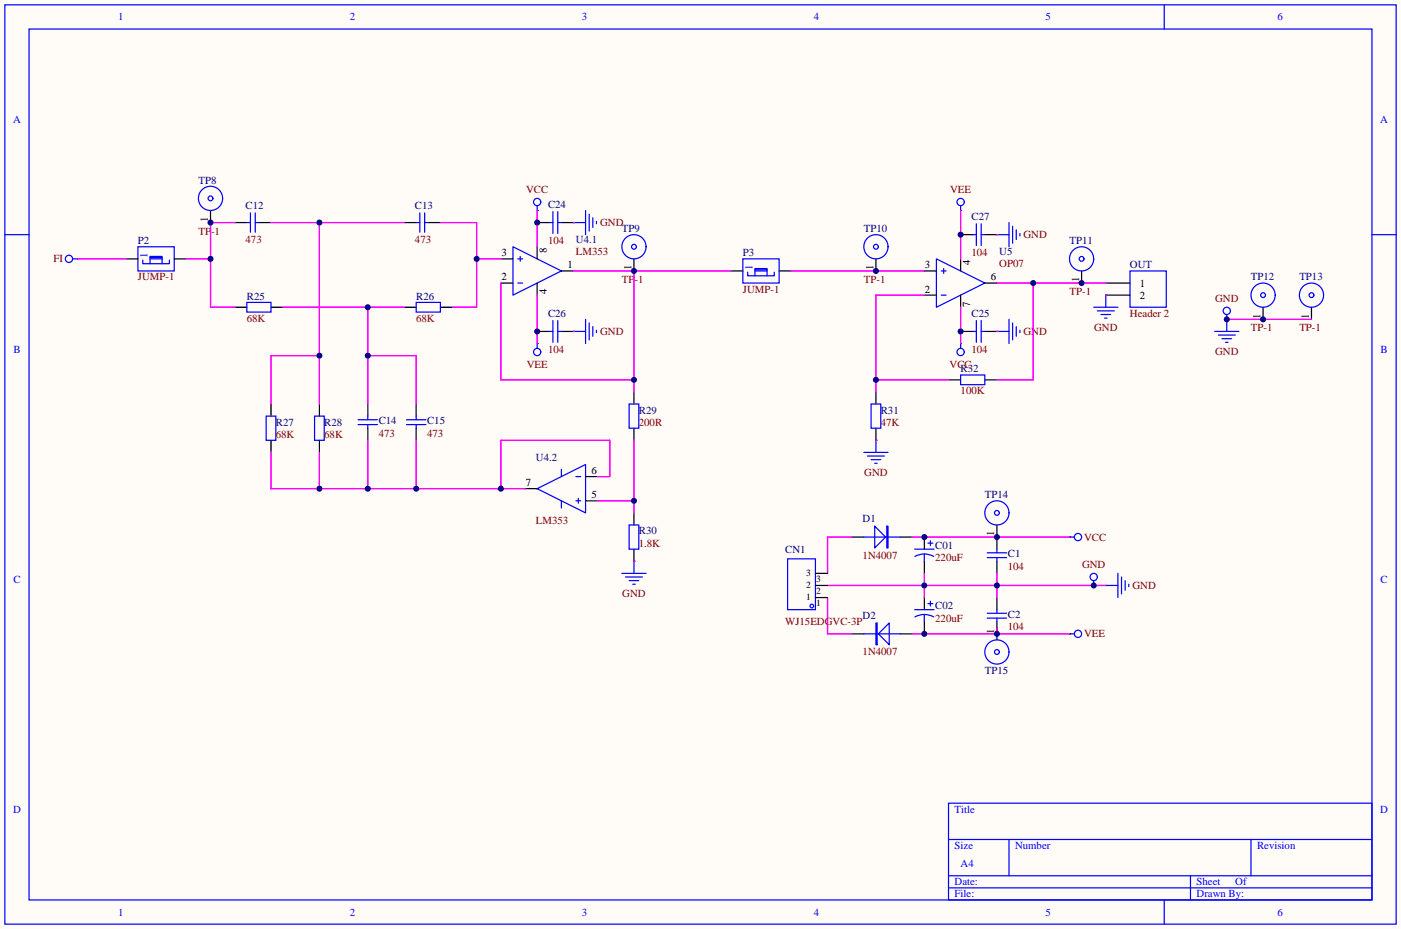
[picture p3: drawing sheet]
<svg xmlns="http://www.w3.org/2000/svg" width="294mm" height="195mm" viewBox="0 0 294 195" stroke-linecap="round" stroke-linejoin="round" font-family="sans-serif">
<path d="M0 0h294.1v195.1h-294.1z" fill="#fffcf7"/>
<g fill="none" stroke="#000" stroke-width=".25">
<path d="M16.3 54.4h.1M26.4 54.4h2.6M36.6 54.4h2.5M44.2 44.2v2.5M49.3 46.7h2.5M54.4 46.7h2.5M84.8 46.7h2.6M89.9 46.7h2.6M105.2 59.4h2.5M105.2 54.4h2.5M112.8 44.2h.1M112.8 46.7h2.5"/>
<path d="M112.8 51.8v2.6M112.8 59.4v2.6M117.9 46.7h2.5M117.9 56.9h2.5M120.4 46.7h.1M133.1 54.4v2.5M153.4 56.9h2.6M163.6 56.9h2.5M183.9 54.4v2.5M194.1 56.9h2.5M201.7 44.2h.1M201.7 54.4v2.5"/>
<path d="M201.7 49.3h2.5M206.8 59.4h2.5M206.8 49.3h2.5M209.3 49.3h.1M227.1 56.9v2.5M232.2 59.4h5M49.3 64.5h2.5M56.9 64.5h2.5M84.8 64.5h2.6M92.5 64.5h2.5M112.8 72.1h.1M112.8 69.6h2.5"/>
<path d="M117.9 69.6h2.5M120.4 69.6h.1M194.1 62h2.5M199.1 79.8h2.6M201.7 72.1h.1M201.7 62v2.5M201.7 69.6h2.5M206.8 79.8h2.5M206.8 69.6h2.5M209.3 69.6h.1M232.2 62h.1M232.2 62h5"/>
<path d="M257.6 67.1h.1M265.2 64.5v2.6M275.3 64.5v2.6M56.9 84.8v2.6M56.9 92.5v2.5M67.1 84.8v2.6M67.1 92.5v2.5M77.2 84.8v2.6M77.2 89.9v2.6M87.4 84.8v2.6M87.4 89.9v2.6M133.1 82.3v2.5"/>
<path d="M133.1 89.9v2.6M183.9 92.5h.1M183.9 82.3v2.5M183.9 89.9v2.6M110.2 102.6h2.6M122.9 100.1h2.6M122.9 105.2h2.6M133.1 117.9h.1M133.1 107.7v2.5M133.1 115.3v2.6M178.8 112.8h2.6M189 112.8h2.5"/>
<path d="M194.1 112.8v2.5M194.1 117.9v2.5M209.3 110.2v5.1M209.3 117.9v2.5M224.5 112.8h.1M171.2 125.5h2.5M171.2 122.9h2.5M171.2 120.4h2.5M178.8 133.1h2.6M189 133.1h2.5M194.1 125.5v2.5M194.1 130.6v2.5"/>
<path d="M209.3 125.5v2.5M209.3 130.6v3.8M224.5 133.1h.1M229.6 122.9h.1M232.2 122.9h.1"/>
</g>
<g fill="none" stroke="#00f" stroke-width=".25">
<path d="M1 1h292.1v193.1h-292.1zM6.1 6.1h281.9v182.9h-281.9zM244.4 1v5.1M1 49.3h5.1M15.2 54.4h1.1M29 51.8h7.6v5.1h-7.6zM30 54.6v.8h5.6v-.8M31.5 55.4v-1.6h2.5v1.6M31.5 54.4h2.5M31.5 54.1h2.5M51.8 46.7h.8M52.6 44.7v4.1"/>
<path d="M53.6 44.7v4.1M53.6 46.7h.8M87.4 46.7h.7M88.1 44.7v4.1M89.2 46.7h.7M89.2 44.7v4.1M107.7 51.8l10.2 5.1-10.2 5.1zM108.7 54.4h1M108.7 59.4h1M109.2 53.8v1.1M112.8 43.2v1M115.3 46.7h.8"/>
<path d="M116.1 44.5v4.5M117.1 46.7h.8M117.1 44.5v4.5M120.4 46.7h2.5M122.9 44.2v5.1M123.7 45v3.5M124.5 45.7v2.1M125.2 46.5v.5M156 54.4h7.6v5h-7.6zM157 57.2v.7h5.6v-.7M158.5 57.9v-1.5h2.5v1.5M158.5 56.9h2.5"/>
<path d="M158.5 56.6h2.5M196.6 54.4l10.2 5-10.2 5.1zM197.6 56.9h1M198.1 56.4v1M201.7 43.2v1M204.2 49.3h.8M205 47v4.6M206 49.3h.8M206 47v4.6M209.3 49.3h2.5M211.8 46.7v5.1M212.6 47.5v3.6"/>
<path d="M213.4 48.3v2M214.1 49v.5M237.2 56.9h7.7v7.6h-7.7zM288 49.3h5.1M51.8 63.5h5.1v2h-5.1zM87.4 63.5h5.1v2h-5.1zM112.8 72.1v1.1M115.3 69.6h.8M116.1 67.3v4.6M117.1 69.6h.8M117.1 67.3v4.6M120.4 69.6h2.5"/>
<path d="M122.9 67.1v5M123.7 67.8v3.6M124.5 68.6v2M125.2 69.3v.6M197.6 62h1M201.7 78.7h5.1v2.1h-5.1zM201.7 72.1v1.1M204.2 69.6h.8M205 67.3v4.6M206 69.6h.8M206 67.3v4.6M209.3 69.6h2.5"/>
<path d="M211.8 67.1v5M212.6 67.8v3.6M213.4 68.6v2M214.1 69.3v.6M229.6 64.5h5.1M230.4 65.3h3.5M231.1 66h2.1M231.9 66.8h.5M232.2 62v2.5M255 69.6h5.1M255.8 70.4h3.5M256.5 71.1h2.1"/>
<path d="M257.3 71.9h.5M257.6 66v3.6M55.9 87.4h2v5.1h-2zM66 87.4h2.1v5.1h-2.1zM75.2 88.1h4M75.2 89.2h4M77.2 87.4v.7M77.2 89.2v.7M85.3 88.1h4.1M85.3 89.2h4.1M87.4 87.4v.7M87.4 89.2v.7"/>
<path d="M117.9 98.6v1.5M132.1 84.8h2v5.1h-2zM181.4 95h5M182.1 95.8h3.6M182.9 84.8h2v5.1h-2zM182.9 96.5h2M183.6 97.3h.5M183.9 92.5v2.5M112.8 102.6l10.1-5.1v10.2zM117.9 105.2v1.5M120.9 100.1h1M120.9 105.2h1"/>
<path d="M121.4 104.6v1.1M132.1 110.2h2v5.1h-2zM133.1 117.9v2.5M165.4 117.3h5.8v10.7h-5.8zM181.4 112.8h7.6M183.6 110.5l2.3 2.3-2.3 2.3zM186.2 110.5h.2v4.6h-.2zM192 115.3h4.1M194.1 116.3l.8 .1 1.1 .4M194.1 116.3l-.9 .1-1.1 .4M194.1 116.3v1.6M194.8 114h1"/>
<path d="M195.3 113.5v1.1M207.3 117.1h4M207.3 116.1h4M209.3 115.3v.8M209.3 117.1v.8M224.5 112.8h1.1M130.6 120.4h5M131.3 121.2h3.6M132.1 121.9h2M132.8 122.7h.5M181.4 133.1h7.6M183.9 130.8h.2v4.6h-.2z"/>
<path d="M184.4 133.1l2.3-2.3v4.6zM192 128h4.1M194.1 129l.8 .1 1.1 .4M194.1 129l-.9 .1-1.1 .4M194.1 129v1.6M194.8 126.7h1M195.3 126.2v1.1M207.3 128.8h4M207.3 129.8h4M209.3 128v.8M209.3 129.8v.8M224.5 133.1h1.1"/>
<path d="M229.6 121.9v1M232.2 122.9h2.5M234.7 120.4v5.1M235.5 121.2v3.5M236.2 121.9v2.1M237 122.7v.5M199.1 168.7h88.9v20.3h-88.9zM199.1 176.3h88.9M211.8 176.3v7.6M262.6 176.3v7.6M199.1 186.4h88.9M199.1 183.9h88.9"/>
<path d="M244.4 189v5.1M249.9 183.9v5.1"/>
<circle cx="14.5" cy="54.4" r=".76"/>
<circle cx="44.2" cy="41.7" r="2.54"/>
<circle cx="44.2" cy="41.7" r=".51"/>
<circle cx="112.8" cy="42.4" r=".76"/>
<circle cx="133.1" cy="51.8" r="2.54"/>
<circle cx="133.1" cy="51.8" r=".51"/>
<circle cx="183.9" cy="51.8" r="2.54"/>
<circle cx="183.9" cy="51.8" r=".51"/>
<circle cx="201.7" cy="42.4" r=".76"/>
<circle cx="227.1" cy="54.4" r="2.54"/>
<circle cx="227.1" cy="54.4" r=".51"/>
<circle cx="112.8" cy="73.9" r=".76"/>
<circle cx="201.7" cy="73.9" r=".76"/>
<circle cx="257.6" cy="65.3" r=".76"/>
<circle cx="265.2" cy="62" r="2.54"/>
<circle cx="265.2" cy="62" r=".51"/>
<circle cx="275.3" cy="62" r="2.54"/>
<circle cx="275.3" cy="62" r=".51"/>
<circle cx="209.3" cy="107.7" r="2.54"/>
<circle cx="209.3" cy="107.7" r=".51"/>
<circle cx="226.3" cy="112.8" r=".76"/>
<circle cx="170.4" cy="127.3" r=".38"/>
<circle cx="209.3" cy="136.9" r="2.54"/>
<circle cx="209.3" cy="136.9" r=".51"/>
<circle cx="226.3" cy="133.1" r=".76"/>
<circle cx="229.6" cy="121.2" r=".76"/>
</g>
<g fill="none" stroke="#f0f" stroke-width=".25">
<path d="M16.3 54.4h10.1M39.1 54.4h5.1M49.3 46.7h-5.1v17.8h5.1M56.9 46.7h27.9M67.1 46.7v38.1M92.5 46.7h7.6v17.8h-5.1M100.1 54.4h5.1M105.2 59.4v20.4h27.9M112.8 44.2v7.6M120.4 46.7h.1M120.4 56.9h33M133.1 56.9v25.4"/>
<path d="M166.1 56.9h28M201.7 44.2v10.2M209.3 49.3h.1M209.3 59.4h22.9M216.9 59.4v20.4h-7.6M59.4 64.5h25.4M67.1 74.7h-10.2v10.1M77.2 74.7h10.2v10.1M77.2 64.5v20.3M112.8 62v10.1M120.4 69.6h.1M183.9 79.8h15.2"/>
<path d="M194.1 62h-10.2v20.3M201.7 64.5v7.6M209.3 69.6h.1M232.2 62h.1M257.6 67.1h17.7M56.9 95v7.6h53.3M67.1 95v7.6M77.2 92.5v10.1M87.4 92.5v10.1M133.1 92.5v15.2M183.9 92.5h.1M125.5 105.2h7.6"/>
<path d="M125.5 100.1h2.5v-7.6h-22.8v10.1M133.1 117.9h.1M178.8 112.8h-5.1v7.6M191.5 112.8h33M173.7 122.9h58.5M173.7 125.5v7.6h5.1M191.5 133.1h33M194.1 120.4v5.1M209.3 120.4v5.1M209.3 131.8v1.3"/>
</g>
<g fill="#000080">
<circle cx="67.1" cy="46.7" r=".63"/>
<circle cx="67.1" cy="74.7" r=".63"/>
<circle cx="77.2" cy="64.5" r=".63"/>
<circle cx="77.2" cy="74.7" r=".63"/>
<circle cx="133.1" cy="105.2" r=".63"/>
<circle cx="67.1" cy="102.6" r=".63"/>
<circle cx="77.2" cy="102.6" r=".63"/>
<circle cx="87.4" cy="102.6" r=".63"/>
<circle cx="105.2" cy="102.6" r=".63"/>
<circle cx="44.2" cy="46.7" r=".63"/>
<circle cx="44.2" cy="54.4" r=".63"/>
<circle cx="183.9" cy="79.8" r=".63"/>
<circle cx="229.6" cy="122.9" r=".63"/>
<circle cx="209.3" cy="122.9" r=".63"/>
<circle cx="194.1" cy="122.9" r=".63"/>
<circle cx="183.9" cy="56.9" r=".63"/>
<circle cx="209.3" cy="112.8" r=".63"/>
<circle cx="194.1" cy="112.8" r=".63"/>
<circle cx="100.1" cy="54.4" r=".63"/>
<circle cx="112.8" cy="69.6" r=".63"/>
<circle cx="216.9" cy="59.4" r=".63"/>
<circle cx="227.1" cy="59.4" r=".63"/>
<circle cx="201.7" cy="69.6" r=".63"/>
<circle cx="201.7" cy="49.3" r=".63"/>
<circle cx="112.8" cy="46.7" r=".63"/>
<circle cx="133.1" cy="79.8" r=".63"/>
<circle cx="133.1" cy="56.9" r=".63"/>
<circle cx="209.3" cy="133.1" r=".63"/>
<circle cx="194.1" cy="133.1" r=".63"/>
<circle cx="257.6" cy="67.1" r=".63"/>
<circle cx="265.2" cy="67.1" r=".63"/>
</g>
<g font-size="2.3" fill="#00f">
<text x="24.8" y="4.3">1</text>
<text x="73.5" y="4.3">2</text>
<text x="122.2" y="4.3">3</text>
<text x="170.8" y="4.3">4</text>
<text x="219.5" y="4.3">5</text>
<text x="268.2" y="4.3">6</text>
<text x="2.7" y="25.9">A</text>
<text x="289.8" y="25.9">A</text>
<text x="31" y="54.2" transform="rotate(-90 31 54.2)">1</text>
<text x="158" y="56.8" transform="rotate(-90 158 56.8)">1</text>
<text x="2.8" y="74.1">B</text>
<text x="289.8" y="74.1">B</text>
<text x="2.8" y="122.4">C</text>
<text x="289.8" y="122.4">C</text>
<text x="2.7" y="170.7">D</text>
<text x="200.4" y="170.7">Title</text>
<text x="289.8" y="170.7">D</text>
<text x="200.4" y="178.3">Size</text>
<text x="213.1" y="178.3">Number</text>
<text x="263.9" y="178.3">Revision</text>
<text x="200.4" y="185.9">Date:</text>
<text x="201.7" y="182.1">A4</text>
<text x="251.2" y="185.9">Sheet</text>
<text x="259.3" y="185.9">Of</text>
<text x="200.4" y="188.4">File:</text>
<text x="251.2" y="188.4">Drawn By:</text>
<text x="24.8" y="192.2">1</text>
<text x="73.5" y="192.2">2</text>
<text x="122.2" y="192.2">3</text>
<text x="170.8" y="192.2">4</text>
<text x="219.5" y="192.2">5</text>
<text x="268.2" y="192.2">6</text>
</g>
<g font-size="2.3" fill="#000080">
<text x="41.7" y="38.6">TP8</text>
<text x="51.6" y="43.9">C12</text>
<text x="87.1" y="43.9">C13</text>
<text x="115.1" y="43.7">C24</text>
<text x="204" y="46.2">C27</text>
<text x="29" y="51.3">P2</text>
<text x="120.9" y="51">U4.1</text>
<text x="130.6" y="48.7">TP9</text>
<text x="156" y="53.8">P3</text>
<text x="181.4" y="48.7">TP10</text>
<text x="209.8" y="53.6">U5</text>
<text x="224.5" y="51.3">TP11</text>
<text x="237.2" y="56.4">OUT</text>
<text x="262.6" y="58.9">TP12</text>
<text x="272.8" y="58.9">TP13</text>
<text x="51.8" y="63">R25</text>
<text x="87.4" y="63">R26</text>
<text x="115.1" y="66.5">C26</text>
<text x="204" y="66.5">C25</text>
<text x="201.7" y="78.2">R32</text>
<text x="57.9" y="89.4">R27</text>
<text x="68.1" y="89.4">R28</text>
<text x="79.5" y="89.1">C14</text>
<text x="89.7" y="89.1">C15</text>
<text x="134.1" y="86.8">R29</text>
<text x="184.9" y="86.8">R31</text>
<text x="112.5" y="96.7">U4.2</text>
<text x="206.8" y="104.6">TP14</text>
<text x="134.1" y="112.2">R30</text>
<text x="181.1" y="109.7">D1</text>
<text x="164.8" y="116">CN1</text>
<text x="196.3" y="115.3">C01</text>
<text x="211.6" y="117.1">C1</text>
<text x="181.1" y="130">D2</text>
<text x="196.3" y="128">C02</text>
<text x="211.6" y="129.8">C2</text>
<text x="206.8" y="141.4">TP15</text>
</g>
<g font-size="2.3" fill="#800000">
<text x="110.5" y="40.6">VCC</text>
<text x="199.5" y="40.6">VEE</text>
<text x="126" y="47.5">GND</text>
<text x="41.7" y="49.2">TP-1</text>
<text x="51.6" y="51">473</text>
<text x="87.1" y="51">473</text>
<text x="115.1" y="51.3">104</text>
<text x="120.9" y="53.6">LM353</text>
<text x="204" y="53.8">104</text>
<text x="214.9" y="50">GND</text>
<text x="11.2" y="55.1">FI</text>
<text x="29" y="58.9">JUMP-1</text>
<text x="130.6" y="59.4">TP-1</text>
<text x="181.4" y="59.4">TP-1</text>
<text x="209.8" y="56.1">OP07</text>
<text x="156" y="61.4">JUMP-1</text>
<text x="224.5" y="61.9">TP-1</text>
<text x="255.1" y="63.5">GND</text>
<text x="51.8" y="67.5">68K</text>
<text x="87.4" y="67.5">68K</text>
<text x="126" y="70.3">GND</text>
<text x="214.9" y="70.3">GND</text>
<text x="229.7" y="69.6">GND</text>
<text x="237.2" y="66.5">Header 2</text>
<text x="262.6" y="69.6">TP-1</text>
<text x="272.8" y="69.6">TP-1</text>
<text x="110.6" y="77.2">VEE</text>
<text x="115.1" y="74.1">104</text>
<text x="199.4" y="77.2">VCC</text>
<text x="204" y="74.1">104</text>
<text x="255.1" y="74.6">GND</text>
<text x="201.7" y="82.8">100K</text>
<text x="134.1" y="89.4">200R</text>
<text x="184.9" y="89.4">47K</text>
<text x="57.9" y="91.9">68K</text>
<text x="68.1" y="91.9">68K</text>
<text x="79.5" y="91.7">473</text>
<text x="89.7" y="91.7">473</text>
<text x="181.4" y="100">GND</text>
<text x="112.5" y="109.9">LM353</text>
<text x="227.6" y="113.5">VCC</text>
<text x="134.1" y="114.8">1.8K</text>
<text x="181.1" y="117.3">1N4007</text>
<text x="196.3" y="117.8">220uF</text>
<text x="211.6" y="119.6">104</text>
<text x="227.2" y="119.3">GND</text>
<text x="130.6" y="125.4">GND</text>
<text x="237.7" y="123.7">GND</text>
<text x="164.8" y="131.3">WJ15EDGVC-3P</text>
<text x="196.3" y="130.5">220uF</text>
<text x="181.1" y="137.6">1N4007</text>
<text x="211.6" y="132.3">104</text>
<text x="227.6" y="133.8">VEE</text>
</g>
<g font-size="2.3">
<text x="43.7" y="46.6" transform="rotate(-90 43.7 46.6)">1</text>
<text x="105.3" y="53.8">3</text>
<text x="114.8" y="53.1" transform="rotate(-90 114.8 53.1)">8</text>
<text x="105.3" y="58.9">2</text>
<text x="119.1" y="56.4">1</text>
<text x="132.6" y="56.8" transform="rotate(-90 132.6 56.8)">1</text>
<text x="183.4" y="56.8" transform="rotate(-90 183.4 56.8)">1</text>
<text x="194.2" y="56.4">3</text>
<text x="203.7" y="55.6" transform="rotate(-90 203.7 55.6)">4</text>
<text x="208" y="58.9">6</text>
<text x="226.5" y="59.3" transform="rotate(-90 226.5 59.3)">1</text>
<text x="114.8" y="61.8" transform="rotate(-90 114.8 61.8)">4</text>
<text x="194.2" y="61.4">2</text>
<text x="203.7" y="64.4" transform="rotate(-90 203.7 64.4)">7</text>
<text x="239.3" y="60.2">1</text>
<text x="239.3" y="62.7">2</text>
<text x="264.6" y="66.9" transform="rotate(-90 264.6 66.9)">1</text>
<text x="274.8" y="66.9" transform="rotate(-90 274.8 66.9)">1</text>
<text x="124.2" y="99.5">6</text>
<text x="110.4" y="102.1">7</text>
<text x="124.2" y="104.6">5</text>
<text x="208.8" y="112.6" transform="rotate(-90 208.8 112.6)">1</text>
<text x="208.8" y="133.1" transform="rotate(-90 208.8 133.1)">1</text>
</g>
<g font-size="2">
<text x="169.3" y="123.5">2</text>
<text x="169.3" y="121">3</text>
<text x="171.3" y="124.8">2</text>
<text x="171.3" y="122.2">3</text>
<text x="169.3" y="126">1</text>
<text x="171.3" y="127.3">1</text>
</g>
</svg>
